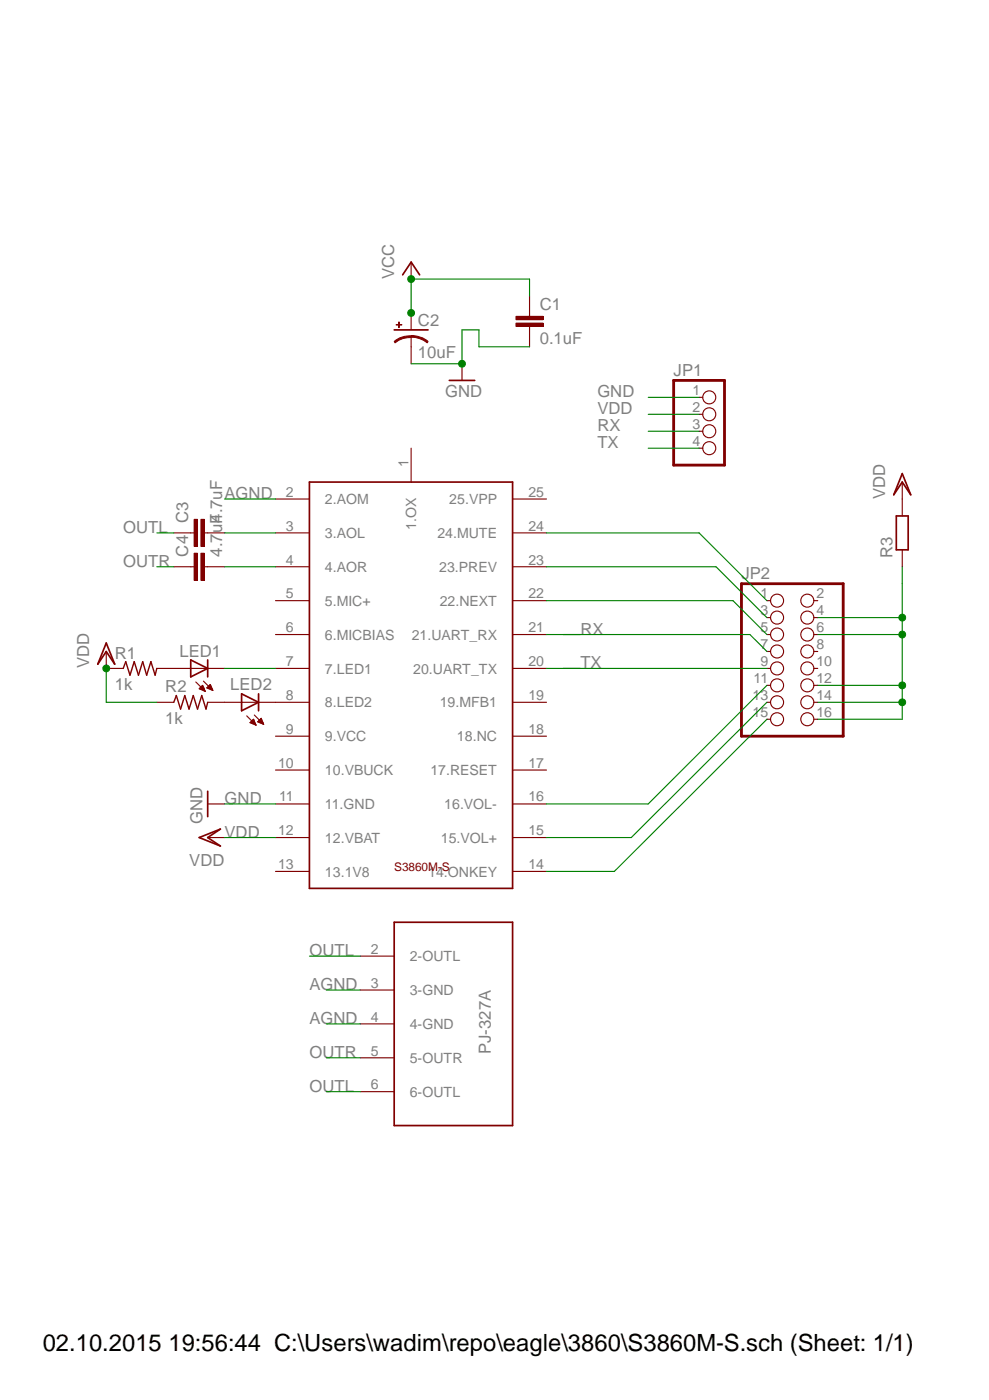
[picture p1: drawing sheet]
<svg xmlns="http://www.w3.org/2000/svg" width="148mm" height="210mm" viewBox="0 0 148 210" stroke-linecap="round" stroke-linejoin="round" font-family="sans-serif">
<path d="M46.4 72.3h30.4v60.9h-30.4zM28.6 98.9l2.5 1.3-2.5 1.3zM31.1 98.9v2.6M36.2 104l2.5 1.3-2.5 1.3zM38.7 104v2.6M59.1 138.3h17.7v30.5h-17.7z" fill="none" stroke="#800000" stroke-width=".25"/>
<g fill="none" stroke="#800000" stroke-width=".17">
<path d="M79.3 46.9v.5M79.3 49v.5M41.3 74.8h5.1M41.3 79.9h5.1M61.6 67.2v5.1M76.8 74.8h5.1M76.8 79.9h5.1M41.3 85h5.1M41.3 90.1h5.1M41.3 95.1h5.1M76.8 85h5.1M76.8 90.1h5.1"/>
<path d="M76.8 95.1h5.1M15.9 100.2h2.6M23.5 100.2h10.2M23.5 105.3h2.5M29.3 102.2l1.4 1.4M29.8 103.3l.6-.5 .3 .8zM29.9 103.3h.7M29.9 103.2h.7M30 103.1h.5M30.1 103.3h.5M30.1 103h.4M30.2 102.9h.2"/>
<path d="M30.3 102.8h.1M30.3 103.4h.3M30.5 102.1l1.4 1.4M30.5 103.6h.2M30.7 103.6h.1M31 103.1l.5-.5 .4 .9zM31 103.1h.7M31.1 105.3h15.3M31.1 103h.6M31.2 103.2h.5M31.2 102.9h.4M31.3 102.8h.3"/>
<path d="M31.3 103.3h.5M31.4 102.8h.2M31.5 102.7h.1M31.5 103.3h.3M31.7 103.4h.2M37 107.3l1.4 1.4M37.5 108.3l.9 .4M37.5 108.3l.5-.5 .4 .9M37.5 108.3h.7M37.5 108.3h.6M37.6 108.2h.5M37.7 108.4h.5"/>
<path d="M37.7 108.1h.4M37.8 108h.3M37.9 108.5h.4M37.9 107.9h.1M38.1 107.2l1.4 1.4M38.1 108.6h.2M38.3 108.7h.1M38.7 108.2h.6M38.7 108.3h.7M38.7 108.1h.6M38.8 108h.4M38.9 108.3h.5"/>
<path d="M38.9 107.9h.3M39 107.8h.2M39.1 108.4h.4M39.1 107.7l-.5 .5 .9 .4M39.1 107.7l.4 .9M39.1 107.7h.1M39.3 108.5h.2M41.3 100.2h5.1M41.3 110.4h5.1M41.3 115.5h5.1M76.8 100.2h5.1M76.8 105.3h5.1"/>
<path d="M76.8 110.4h5.1M76.8 115.5h5.1M41.3 120.5h5.1M41.3 125.6h5.1M41.3 130.7h5.1M76.8 120.5h5.1M76.8 125.6h5.1M76.8 130.7h5.1M54 143.4h5.1M54 148.4h5.1M54 153.5h5.1M54 158.6h5.1"/>
<path d="M54 163.7h5.1"/>
</g>
<path d="M18.5 100.2l.3-1 .7 2 .6-2 .6 2 .7-2 .6 2 .6-2 .6 2 .3-1M26 105.3l.4-1 .7 2 .6-2 .6 2 .7-2 .6 2 .6-2 .7 2 .2-1" fill="none" stroke="#800000" stroke-width=".21"/>
<path d="M77.3 48.4h4.1v.6h-4.1z" fill-rule="evenodd" fill="#800000"/>
<path d="M77.3 48.4h4.1v.6h-4.1z" fill="none" stroke="#800000" stroke-width=".15"/>
<path d="M77.3 47.4h4.1v.5h-4.1z" fill-rule="evenodd" fill="#800000"/>
<path d="M77.3 47.4h4.1v.5h-4.1z" fill="none" stroke="#800000" stroke-width=".15"/>
<path d="M61.6 50.5v1.5M79.3 44.4v2.5M79.3 49.5v2.5" fill="none" stroke="#800000" stroke-width=".17"/>
<path d="M59.1 49.5h5" fill="none" stroke="#800000" stroke-width=".25"/>
<path d="M61.6 50.3a4 4 0 0 1 2.5 .9l-.1 .2a3.8 3.8 0 0 0-2.4-.8z" fill-rule="evenodd" fill="#800000"/>
<path d="M61.6 50.3a4 4 0 0 1 2.5 .9l-.1 .2a3.8 3.8 0 0 0-2.4-.8z" fill="none" stroke="#800000" stroke-width=".15"/>
<path d="M59.1 51.2a3.4 3.4 0 0 1 2.5-.9v.3a3.5 3.5 0 0 0-2.4 .8z" fill-rule="evenodd" fill="#800000"/>
<path d="M59.1 51.2a3.4 3.4 0 0 1 2.5-.9v.3a3.5 3.5 0 0 0-2.4 .8z" fill="none" stroke="#800000" stroke-width=".15"/>
<path d="M59.4 48.7h.8h-.8z" fill-rule="evenodd" fill="#800000"/>
<path d="M59.4 48.7h.8h-.8z" fill="none" stroke="#800000" stroke-width=".15"/>
<path d="M59.7 48.3h.1v.8h-.1z" fill-rule="evenodd" fill="#800000"/>
<path d="M59.7 48.3h.1v.8h-.1z" fill="none" stroke="#800000" stroke-width=".15"/>
<g fill="none" stroke="#800000" stroke-width=".17">
<path d="M61.6 39.3v2.5M61.6 46.9v2.6M61.6 52v2.5M69.2 54.5v2.5M104.7 59.6h.6M28.6 79.9h.5M30.6 79.9h.5M104.7 62.1h.6M104.7 64.7h.6M104.7 67.2h.6"/>
<circle cx="106.3" cy="59.6" r=".98"/>
<circle cx="106.3" cy="64.7" r=".98"/>
<circle cx="106.3" cy="62.1" r=".98"/>
<circle cx="106.3" cy="67.2" r=".98"/>
</g>
<path d="M60.3 41.2l1.3-1.9 1.3 1.9M67.3 57h3.8" fill="none" stroke="#800000" stroke-width=".25"/>
<path d="M100.9 57h7.6v12.7h-7.6z" fill="none" stroke="#800000" stroke-width=".42"/>
<path d="M30.1 77.9h.5v4h-.5z" fill-rule="evenodd" fill="#800000"/>
<path d="M30.1 77.9h.5v4h-.5z" fill="none" stroke="#800000" stroke-width=".15"/>
<path d="M29.1 77.9h.5v4h-.5z" fill-rule="evenodd" fill="#800000"/>
<path d="M29.1 77.9h.5v4h-.5z" fill="none" stroke="#800000" stroke-width=".15"/>
<path d="M26 79.9h2.6M31.1 79.9h2.6M28.6 85h.5M30.6 85h.5" fill="none" stroke="#800000" stroke-width=".17"/>
<path d="M30.1 82.9h.5v4.1h-.5z" fill-rule="evenodd" fill="#800000"/>
<path d="M30.1 82.9h.5v4.1h-.5z" fill="none" stroke="#800000" stroke-width=".15"/>
<path d="M29.1 82.9h.5v4.1h-.5z" fill-rule="evenodd" fill="#800000"/>
<path d="M29.1 82.9h.5v4.1h-.5z" fill="none" stroke="#800000" stroke-width=".15"/>
<g fill="none" stroke="#800000" stroke-width=".17">
<path d="M135.2 72.3v5.1M15.9 97.7v2.5M26 85h2.6M31.1 85h2.6M114.9 90.1h.5M114.9 92.6h.5M114.9 95.1h.5M114.9 97.7h.5M121.9 90.1h.6M121.9 92.6h.6M121.9 95.1h.6M121.9 97.7h.6"/>
<path d="M135.2 82.4v2.6M114.9 100.2h.5M114.9 102.8h.5M114.9 105.3h.5M114.9 107.8h.5M121.9 100.2h.6M121.9 102.8h.6M121.9 105.3h.6M121.9 107.8h.6M31.1 120.5h2.6M31.1 125.6h2.6"/>
<circle cx="116.4" cy="97.7" r=".98"/>
<circle cx="116.4" cy="90.1" r=".98"/>
<circle cx="116.4" cy="95.1" r=".98"/>
<circle cx="116.4" cy="92.6" r=".98"/>
<circle cx="120.9" cy="97.7" r=".98"/>
<circle cx="120.9" cy="90.1" r=".98"/>
<circle cx="120.9" cy="95.1" r=".98"/>
<circle cx="120.9" cy="92.6" r=".98"/>
<circle cx="116.4" cy="102.8" r=".98"/>
<circle cx="116.4" cy="100.2" r=".98"/>
<circle cx="116.4" cy="107.8" r=".98"/>
<circle cx="116.4" cy="105.3" r=".98"/>
<circle cx="120.9" cy="102.8" r=".98"/>
<circle cx="120.9" cy="100.2" r=".98"/>
<circle cx="120.9" cy="107.8" r=".98"/>
<circle cx="120.9" cy="105.3" r=".98"/>
</g>
<path d="M134.3 77.4h1.8v5h-1.8zM135.2 71l1.2 3.2-1.2-1.9-1.3 1.9zM15.9 96.4l1.3 3.2-1.3-1.9-1.3 1.9zM31.1 118.6v3.8M29.8 125.6l3.2-1.3-1.9 1.3 1.9 1.2z" fill="none" stroke="#800000" stroke-width=".25"/>
<path d="M111.1 87.5h15.2v22.9h-15.2z" fill="none" stroke="#800000" stroke-width=".42"/>
<path d="M33.7 100.2h7.6" fill="none" stroke="#008000" stroke-width=".17"/>
<circle cx="61.6" cy="46.9" r=".51" fill="#008000"/>
<circle cx="61.6" cy="46.9" r=".51" fill="none" stroke="#008000" stroke-width=".15"/>
<path d="M61.6 41.8v5.1" fill="none" stroke="#008000" stroke-width=".17"/>
<circle cx="61.6" cy="41.8" r=".51" fill="#008000"/>
<circle cx="61.6" cy="41.8" r=".51" fill="none" stroke="#008000" stroke-width=".15"/>
<path d="M61.6 41.8h17.7v2.6M15.9 100.2v5.1h7.6M33.7 125.6h7.6" fill="none" stroke="#008000" stroke-width=".17"/>
<circle cx="15.9" cy="100.2" r=".51" fill="#008000"/>
<circle cx="15.9" cy="100.2" r=".51" fill="none" stroke="#008000" stroke-width=".15"/>
<path d="M79.3 52h-7.5v-2.5h-2.6v5h-7.6M97.1 62.1h7.6" fill="none" stroke="#008000" stroke-width=".17"/>
<circle cx="69.2" cy="54.5" r=".51" fill="#008000"/>
<circle cx="69.2" cy="54.5" r=".51" fill="none" stroke="#008000" stroke-width=".15"/>
<g fill="none" stroke="#008000" stroke-width=".17">
<path d="M97.1 59.6h7.6M23.5 79.9h2.5M33.7 79.9h7.6M33.7 74.8h7.6M81.9 79.9h22.8l10.2 10.2M97.1 67.2h7.6M97.1 64.7h7.6M23.5 85h2.5M33.7 85h7.6M81.9 95.1h30.5l2.5 2.6M81.9 85h25.4l7.6 7.6M81.9 90.1h27.9l5.1 5"/>
<path d="M122.5 95.1h12.7M122.5 92.6h12.7M135.2 87.5v20.3h-12.7M81.9 100.2h33M114.9 102.8l-17.8 17.7h-15.2M114.9 107.8l-22.9 22.9h-10.1M114.9 105.3l-20.3 20.3h-12.7M122.5 105.3h12.7M122.5 102.8h12.7M33.7 120.5h7.6M46.4 143.4h7.6M48.9 148.4h5.1"/>
<path d="M48.9 153.5h5.1M48.9 158.6h5.1M48.9 163.7h5.1"/>
</g>
<circle cx="135.2" cy="105.3" r=".51" fill="#008000"/>
<circle cx="135.2" cy="105.3" r=".51" fill="none" stroke="#008000" stroke-width=".15"/>
<circle cx="135.2" cy="102.8" r=".51" fill="#008000"/>
<circle cx="135.2" cy="102.8" r=".51" fill="none" stroke="#008000" stroke-width=".15"/>
<circle cx="135.2" cy="95.1" r=".51" fill="#008000"/>
<circle cx="135.2" cy="95.1" r=".51" fill="none" stroke="#008000" stroke-width=".15"/>
<circle cx="135.2" cy="92.6" r=".51" fill="#008000"/>
<circle cx="135.2" cy="92.6" r=".51" fill="none" stroke="#008000" stroke-width=".15"/>
<path d="M135.2 85v2.5" fill="none" stroke="#008000" stroke-width=".17"/>
<g font-size="3.6">
<text x="6.4" y="202.5">02.10.2015</text>
<text x="25.2" y="202.5">19:56:44 C:\Users\wadim\repo\eagle\3860\S3860M-S.sch (Sheet: 1/1)</text>
</g>
<g font-size="2.5" fill="#808080">
<text x="59.1" y="41.8" transform="rotate(-90 59.1 41.8)">VCC</text>
<text x="80.9" y="46.5">C1</text>
<text x="62.6" y="53.7">10uF</text>
<text x="62.6" y="48.8">C2</text>
<text x="80.9" y="51.6">0.1uF</text>
<text x="66.7" y="59.6">GND</text>
<text x="89.5" y="59.6">GND</text>
<text x="100.9" y="56.4">JP1</text>
<text x="89.5" y="62.1">VDD</text>
<text x="89.5" y="64.7">RX</text>
<text x="89.5" y="67.2">TX</text>
<text x="33.7" y="74.8">AGND</text>
<text x="132.6" y="74.8" transform="rotate(-90 132.6 74.8)">VDD</text>
<text x="18.5" y="79.9">OUTL</text>
<text x="28.2" y="83.5" transform="rotate(-90 28.2 83.5)">C4</text>
<text x="28.2" y="78.4" transform="rotate(-90 28.2 78.4)">C3</text>
<text x="33.3" y="83.5" transform="rotate(-90 33.3 83.5)">4.7uF</text>
<text x="33.3" y="78.4" transform="rotate(-90 33.3 78.4)">4.7uF</text>
<text x="133.7" y="83.7" transform="rotate(-90 133.7 83.7)">R3</text>
<text x="18.5" y="85">OUTR</text>
<text x="111.1" y="86.9">JP2</text>
<text x="87" y="95.1">RX</text>
<text x="13.4" y="100.2" transform="rotate(-90 13.4 100.2)">VDD</text>
<text x="17.2" y="98.7">R1</text>
<text x="26.9" y="98.4">LED1</text>
<text x="87" y="100.2">TX</text>
<text x="17.2" y="103.5">1k</text>
<text x="24.8" y="103.8">R2</text>
<text x="34.5" y="103.5">LED2</text>
<text x="24.8" y="108.6">1k</text>
<text x="30.4" y="123.6" transform="rotate(-90 30.4 123.6)">GND</text>
<text x="33.7" y="120.5">GND</text>
<text x="33.7" y="125.6">VDD</text>
<text x="28.4" y="129.9">VDD</text>
<text x="46.4" y="143.4">OUTL</text>
<text x="46.4" y="148.4">AGND</text>
<text x="46.4" y="153.5">AGND</text>
<text x="46.4" y="158.6">OUTR</text>
<text x="73.5" y="158" transform="rotate(-90 73.5 158)">PJ-327A</text>
<text x="46.4" y="163.7">OUTL</text>
</g>
<g font-size="2.1" fill="#808080">
<text x="103.8" y="59.2">1</text>
<text x="103.8" y="61.8">2</text>
<text x="103.8" y="64.3">3</text>
<text x="61.2" y="69.9" transform="rotate(-90 61.2 69.9)">1</text>
<text x="103.8" y="66.9">4</text>
<text x="42.8" y="74.5">2</text>
<text x="48.7" y="75.6">2.AOM</text>
<text x="67.3" y="75.6">25.VPP</text>
<text x="79.2" y="74.5">25</text>
<text x="42.8" y="79.6">3</text>
<text x="48.7" y="80.7">3.AOL</text>
<text x="62.4" y="79.4" transform="rotate(-90 62.4 79.4)">1.OX</text>
<text x="65.5" y="80.7">24.MUTE</text>
<text x="79.2" y="79.6">24</text>
<text x="42.8" y="84.6">4</text>
<text x="42.8" y="89.7">5</text>
<text x="48.7" y="85.7">4.AOR</text>
<text x="65.8" y="85.7">23.PREV</text>
<text x="79.2" y="89.7">22</text>
<text x="79.2" y="84.6">23</text>
<text x="113.9" y="89.7">1</text>
<text x="122.3" y="89.7">2</text>
<text x="42.8" y="94.8">6</text>
<text x="48.7" y="90.8">5.MIC+</text>
<text x="48.7" y="95.9">6.MICBIAS</text>
<text x="61.7" y="95.9">21.UART_RX</text>
<text x="65.9" y="90.8">22.NEXT</text>
<text x="79.2" y="94.8">21</text>
<text x="113.9" y="92.3">3</text>
<text x="113.9" y="94.8">5</text>
<text x="122.3" y="92.3">4</text>
<text x="122.3" y="94.8">6</text>
<text x="42.8" y="99.8">7</text>
<text x="48.7" y="101">7.LED1</text>
<text x="61.9" y="101">20.UART_TX</text>
<text x="79.2" y="99.8">20</text>
<text x="113.9" y="97.3">7</text>
<text x="113.9" y="99.8">9</text>
<text x="122.3" y="97.3">8</text>
<text x="122.3" y="99.8">10</text>
<text x="42.8" y="104.9">8</text>
<text x="48.7" y="106.1">8.LED2</text>
<text x="65.9" y="106.1">19.MFB1</text>
<text x="79.2" y="104.9">19</text>
<text x="112.7" y="104.9">13</text>
<text x="112.7" y="107.5">15</text>
<text x="112.9" y="102.4">11</text>
<text x="122.3" y="102.4">12</text>
<text x="122.3" y="104.9">14</text>
<text x="122.3" y="107.5">16</text>
<text x="42.8" y="110">9</text>
<text x="48.7" y="111.1">9.VCC</text>
<text x="68.5" y="111.1">18.NC</text>
<text x="79.2" y="110">18</text>
<text x="41.7" y="115.1">10</text>
<text x="48.7" y="116.2">10.VBUCK</text>
<text x="64.5" y="116.2">17.RESET</text>
<text x="79.2" y="115.1">17</text>
<text x="41.7" y="125.2">12</text>
<text x="41.8" y="120.2">11</text>
<text x="48.7" y="121.3">11.GND</text>
<text x="66.5" y="121.3">16.VOL-</text>
<text x="79.2" y="125.2">15</text>
<text x="79.2" y="120.2">16</text>
<text x="41.7" y="130.3">13</text>
<text x="48.7" y="126.3">12.VBAT</text>
<text x="48.7" y="131.4">13.1V8</text>
<text x="64.1" y="131.4">14.ONKEY</text>
<text x="66" y="126.4">15.VOL+</text>
<text x="79.2" y="130.3">14</text>
<text x="55.5" y="143">2</text>
<text x="55.5" y="148.1">3</text>
<text x="61.4" y="144.1">2-OUTL</text>
<text x="61.4" y="149.2">3-GND</text>
<text x="55.5" y="153.2">4</text>
<text x="61.4" y="154.3">4-GND</text>
<text x="55.5" y="158.3">5</text>
<text x="61.4" y="159.4">5-OUTR</text>
<text x="55.5" y="163.3">6</text>
<text x="61.4" y="164.4">6-OUTL</text>
</g>
<text font-size="1.8" fill="#800000" x="59.1" y="130.7">S3860M-S</text>
</svg>
